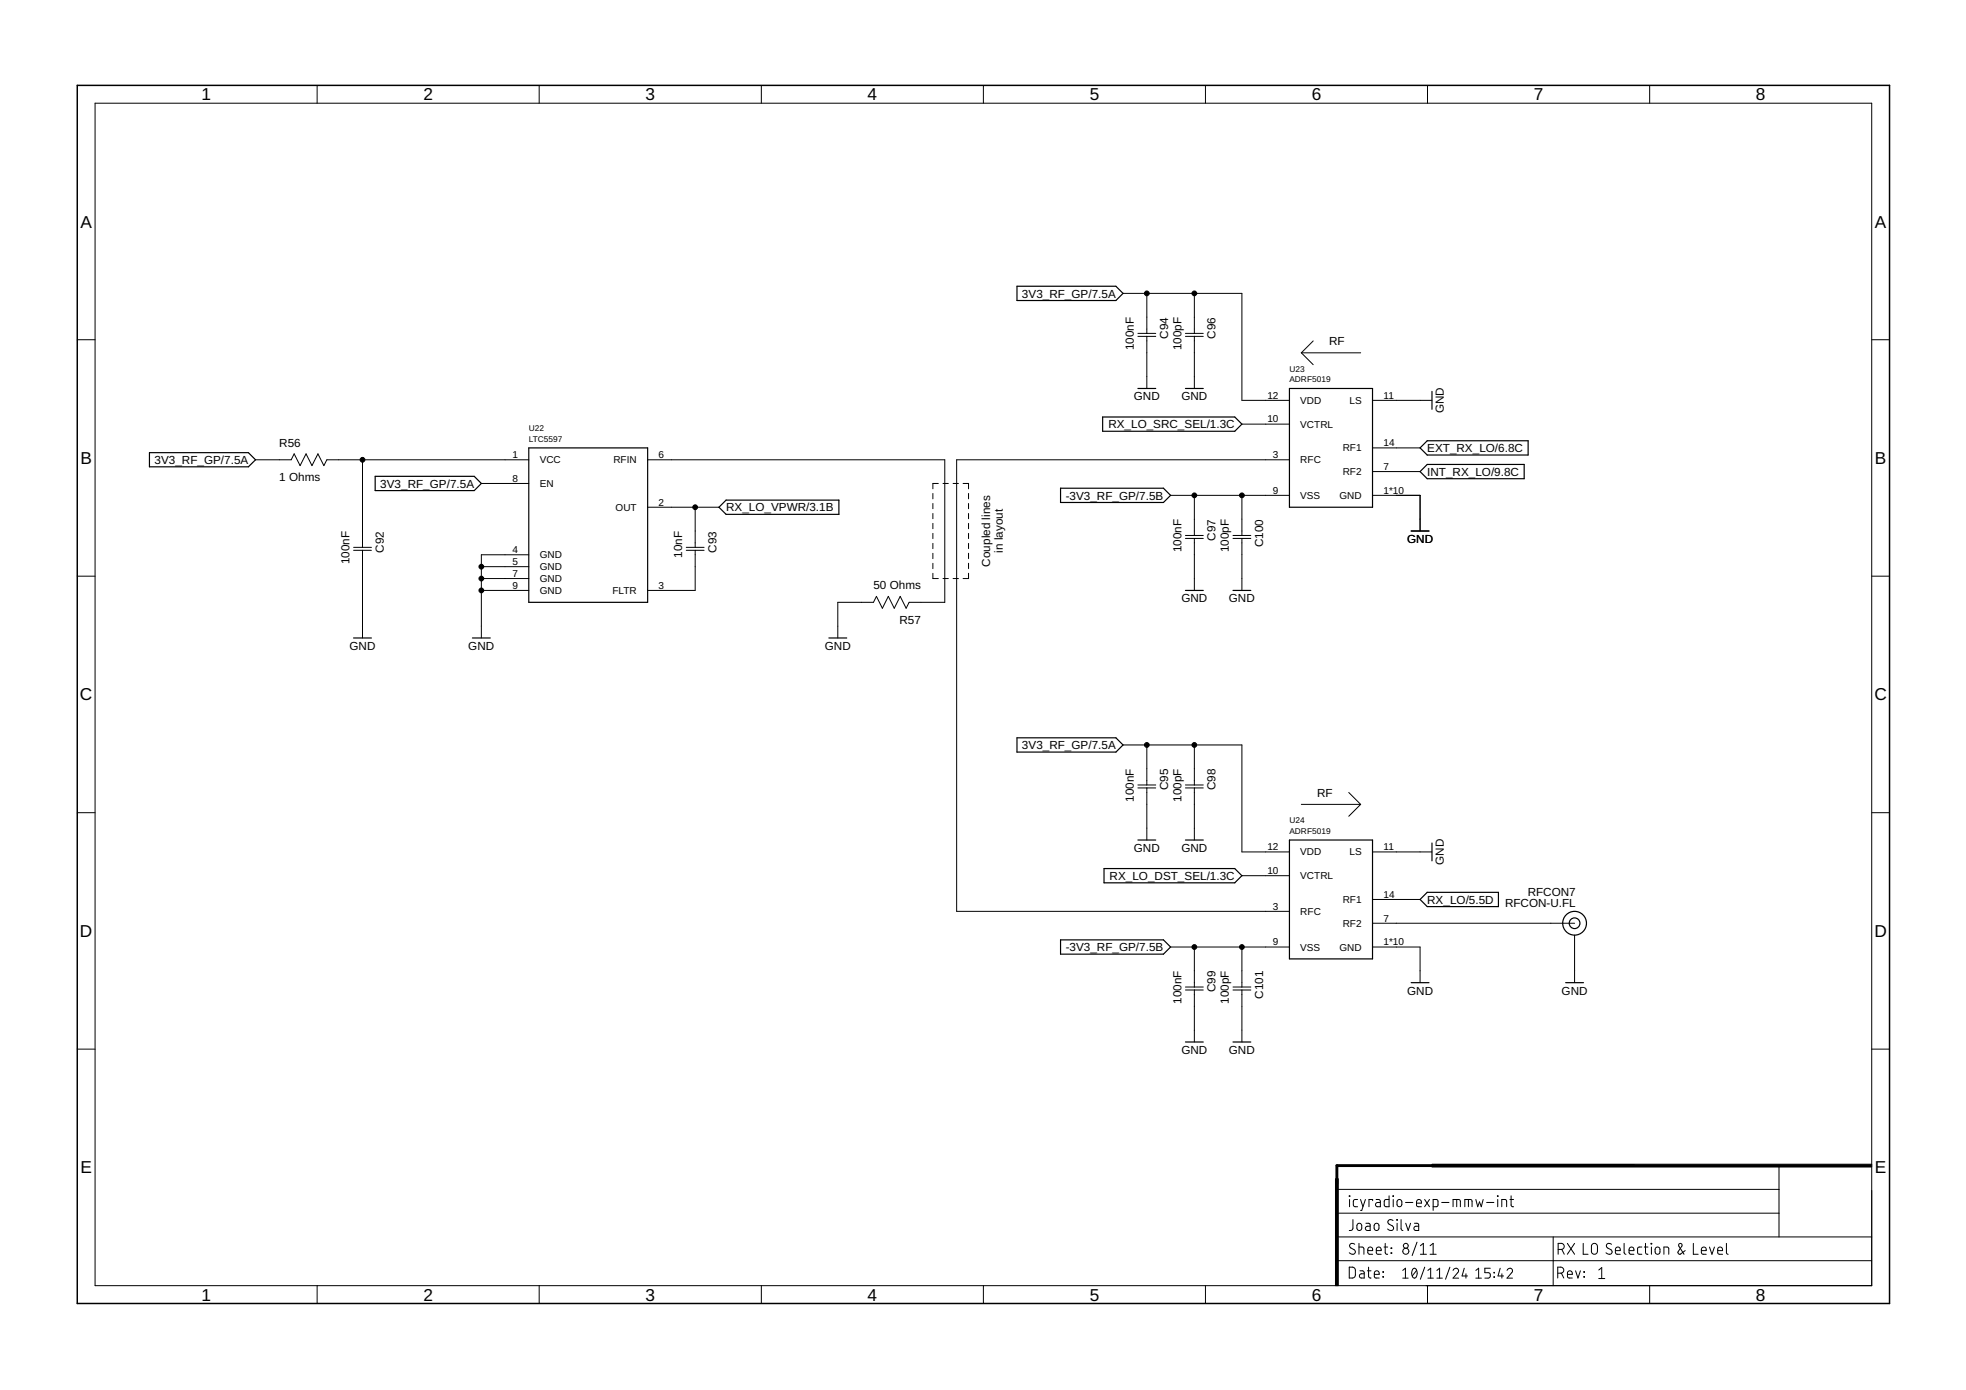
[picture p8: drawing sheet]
<svg xmlns="http://www.w3.org/2000/svg" width="420mm" height="297mm" viewBox="0 0 420 297" stroke-linecap="round" stroke-linejoin="round" font-family="sans-serif">
<g fill="none" stroke="#000" stroke-width=".21">
<path d="M67.8 18.2v3.9M115.2 18.2v3.9M162.7 18.2v3.9M210.2 18.2v3.9M257.6 18.2v3.9M305.1 18.2v3.9M352.6 18.2v3.9M20.3 22.1h379.7v252.6h-379.7zM16.5 72.6h3.8M240 62.7h25.4v22.9h10.2M243.2 71.2h3.8M243.2 71.9h3.8"/>
<path d="M245.1 62.7v8.5M245.1 71.9v11.1M253.3 71.2h3.9M253.3 71.9h3.9M255.2 62.7v8.5M255.2 71.9v11.1M278.1 75.4h12.7M278.1 75.4l2.5 2.5M280.6 72.9l-2.5 2.5M400 72.6h3.8M54.6 98.3h7.6l.7-1.3 1.2 2.5 1.3-2.5 1.3 2.5 1.2-2.5 1.3 2.5 .6-1.2h43.2M77.5 98.3v18.7"/>
<path d="M138.4 98.3h63.5v30.4h-7.6l-.6 1.3-1.3-2.6-1.3 2.6-1.3-2.6-1.2 2.6-1.3-2.6-.6 1.3h-7.7v7.6M265.4 90.6h10.2M275.6 98.3h-71.2v96.5h71.2M293.3 85.6h12.7M293.3 95.7h10.2M75.6 117h3.8M75.6 117.6h3.8M77.5 117.6v18.7M102.9 103.3h10.1M113 118.6h-10.1v17.7M138.4 108.4h15.2M146.7 117h3.8"/>
<path d="M146.7 117.6h3.8M148.6 117.6v8.6h-10.2M148.6 108.4v8.6M199.4 105.5v1.1M199.4 107.6v1.1M199.4 109.7v1.1M199.4 111.8v1.2M199.4 114v1.1M199.4 116.1v1.1M199.4 118.2v1.2M200.5 103.3h-1.1v1.2M201.5 103.3h1.2"/>
<path d="M203.7 103.3h1.1M205.8 103.3h1.2v1.2M207 105.5v1.1M207 107.6v1.1M207 109.7v1.1M207 111.8v1.2M207 114v1.1M207 116.1v1.1M207 118.2v1.2M250.2 105.9h25.4M253.3 114.4h3.9M253.3 115.1h3.9"/>
<path d="M255.2 105.9v8.5M255.2 115.1v11.1M263.5 114.4h3.8M263.5 115.1h3.8M265.4 105.9v8.5M265.4 115.1v11.1M293.3 105.9h10.2v7.6M293.3 100.8h10.2M16.5 123.1h3.8M102.9 123.6h10.1M102.9 121.1h10.1M102.9 126.2h10.1"/>
<path d="M199.4 122.5v1.1h1.1M199.4 120.4v1.1M201.5 123.6h1.2M203.7 123.6h1.1M207 120.4v1.1M207 122.5v1.1h-1.2M400 123.1h3.8M240 159.2h25.4v22.9h10.2M245.1 159.2v8.5M255.2 159.2v8.5M16.5 173.7h3.8M243.2 167.7h3.8"/>
<path d="M243.2 168.4h3.8M245.1 168.4v11.1M253.3 167.7h3.9M253.3 168.4h3.9M255.2 168.4v11.1M278.1 171.9h12.7M288.2 169.4l2.6 2.5M290.8 171.9l-2.6 2.5M400 173.7h3.8M265.4 187.1h10.2M293.3 182.1h12.7M293.3 197.3h43.2"/>
<path d="M293.3 192.2h10.2M336.5 199.8v10.2M250.2 202.4h25.4M253.3 210.9h3.9M253.3 211.6h3.9M255.2 202.4v8.5M255.2 211.6v11.1M263.5 210.9h3.8M263.5 211.6h3.8M265.4 202.4v8.5M265.4 211.6v11.1M293.3 202.4h10.2v7.6"/>
<path d="M16.5 224.2h3.8M400 224.2h3.8M285.7 254.2h94.5M285.7 259.2h94.5M288.4 255.5l.1 .2zM288.4 256.3v1.6M290.1 256.3h-.6l-.3 .4 .1 1.1 .8 .1M290.8 256.3l.5 1.6M291.8 256.3l-.8 2.4h-.2M293.3 256.6v-.3h-.7v1.6M294.1 256.3h.6l.3 .4v1.2h-.6a.46 .46 0 0 1-.4-.5 .46 .46 0 0 1 .4-.4h.6M296.9 255.5v2.4h-.8l-.3-.4 .1-.9 .2-.3h.8"/>
<path d="M297.7 255.5l.1 .2zM297.8 256.3v1.6M298.8 256.4l.4-.1a.92 .92 0 0 1 .1 1.5l-.3 .1a.92 .92 0 0 1-.2-1.5zM300.4 257h1.5M302.7 257.1h1.1a.55 .55 0 0 0-.4-.8 .55 .55 0 0 0-.7 .5l.1 1 1 .1M304.5 256.3l1 1.6M305.5 256.3l-1 1.6M306.3 257.9h.8l.2-.3v-1l-.2-.3h-.8v2.4M308.1 257h1.6M310.5 257.9v-1.6l1.5 .1 .1 1.5M311.3 256.3v1.6M313.1 257.9v-1.6l1.4 .1 .1 1.5"/>
<path d="M313.8 256.3v1.6M315.4 256.3l.4 1.6 .4-1.1 .4 1.1 .4-1.6M317.7 257h1.6M320 255.5l.1 .2zM320.1 256.3v1.6M321 257.9v-1.6l.9 .1 .1 1.5M322.7 256.3h.8M322.9 255.5l.1 2.1 .5 .3M380.2 249.1v15.2M67.8 274.7v3.9M115.2 274.7v3.9M162.7 274.7v3.9"/>
<path d="M210.2 274.7v3.9M257.6 274.7v3.9M285.7 269.4h114.3M285.7 264.3h114.3M288.4 270.8h.8l.4 .4v1.5l-.4 .4h-.8zM289.1 260.6v2l-.2 .3-.5 .1M289.5 265.9a.58 .58 0 0 0-.9-.1 .58 .58 0 0 0 .1 .9l.7 .4a.58 .58 0 0 1 .1 .8 .58 .58 0 0 1-.9 0l-.2-.2M290.2 261.5l.4-.1a.92 .92 0 0 1 .2 1.5l-.4 .1a.92 .92 0 0 1-.2-1.5zM290.4 266.5l1 .1 .1 1.4M290.4 265.7v2.3M290.6 271.6h.7l.2 .3v1.2h-.5a.46 .46 0 0 1-.5-.4 .46 .46 0 0 1 .5-.5h.5M291.9 261.4h.7l.2 .2v1.4h-.6a.46 .46 0 0 1-.4-.5 .46 .46 0 0 1 .4-.5h.6"/>
<path d="M292.2 271.6h.8M292.3 267.3h1a.54 .54 0 0 0-.3-.8 .54 .54 0 0 0-.7 .5l.1 .9 .9 .1M292.5 270.8v1.9l.1 .3 .4 .1M293.7 272.3h1a.54 .54 0 0 0-.3-.7 .54 .54 0 0 0-.7 .5l.1 .9 .9 .1M293.8 261.6l.5-.2a.92 .92 0 0 1 .1 1.5l-.3 .1-.3-.2-.1-.4zM294.1 267.3h1.1a.54 .54 0 0 0-.4-.8 .54 .54 0 0 0-.7 .5l.1 .9 1 .1M295.6 272.8l.1 .1zM295.6 271.8l.1 .1zM295.8 266.5h.8M296 265.7l.1 2.1 .5 .2M297.3 266.7l.1 .1zM297.3 267.7l.1 .1z"/>
<path d="M297.7 260.8a.58 .58 0 0 0-.9-.1 .58 .58 0 0 0 .1 .9l.7 .4a.59 .59 0 0 1 0 .9 .59 .59 0 0 1-.8-.1l-.3-.2M298.5 260.6l.1 .2zM298.6 261.4v1.6M299.4 260.6v2l.2 .2 .2 .2M299.8 273.1h1.1M299.8 271.5l.6-.5v2.1M300.4 261.4l.5 1.6 .6-1.6M302 271.2l.1-.1a.88 .88 0 0 1 .8 1.2l-.1 .3a.51 .51 0 0 1-.5 .5 .51 .51 0 0 1-.5-.5l-.1-.8zM302.3 261.4h.7l.2 .2v1.4h-.6a.46 .46 0 0 1-.4-.5 .46 .46 0 0 1 .4-.5h.6M302.7 271.5l-.9 1.2M302.8 265.5l-1 2.8M303.6 268h1.2"/>
<path d="M303.6 266.2l.6-.5v2.3M304.5 270.8l-.9 2.6M305.1 274.7v3.9M305.2 273.1h1.1M305.2 271.5l.6-.5v2.1M305.6 268h1.3M305.6 266.2l.7-.5v2.3M307.1 273.1h1.2M307.1 271.5l.6-.5v2.1M309.9 270.8l-1 2.6M310.5 271.5a.58 .58 0 0 1 .9-.5 .58 .58 0 0 1 .1 1l-1 1.1h1.2M312.9 271l-.4 1.7h1.1"/>
<path d="M313.3 272.2v.9M315.4 273.1h1.2M315.4 271.5l.6-.5v2.1M318.5 271h-1.2v1h.7a.59 .59 0 0 1 .5 .6 .59 .59 0 0 1-.5 .5h-.7M319.3 271.9l.1 .1zM319.3 272.8l.1 .2zM320.6 271l-.5 1.7h1.2M321 272.2v.9M322.1 271.5a.58 .58 0 0 1 .8-.5 .58 .58 0 0 1 .2 1l-1 1.1h1.1M331.9 264.3v10.4M332.9 272.1h.6a.65 .65 0 0 0 .7-.7 .65 .65 0 0 0-.7-.6h-.6v2.3M333 267h.7a.65 .65 0 0 0 .6-.6 .65 .65 0 0 0-.6-.7h-.7v2.3"/>
<path d="M333.7 272.1l.5 1M333.8 267l.5 1M335 265.7l1.5 2.3M335 272.3h1a.54 .54 0 0 0-.3-.7 .54 .54 0 0 0-.7 .5l.1 .9 .9 .1M336.5 265.7l-1.5 2.3M336.7 271.6l.5 1.5 .6-1.5M338.3 265.7v2.3h1.1M338.5 271.8l.1 .1zM338.5 272.8l.1 .1zM340.2 266a.65 .65 0 0 1 .7-.3 .65 .65 0 0 1 .5 .7v1a.65 .65 0 0 1-.6 .6 .65 .65 0 0 1-.7-.6zM341.7 271.4l.6-.5v2.3M341.7 273.2h1.3"/>
<path d="M344.4 265.9a.58 .58 0 0 0-.9-.1 .58 .58 0 0 0 .1 .9l.7 .4a.59 .59 0 0 1 0 .8 .59 .59 0 0 1-.8 0l-.3-.2M345.2 267.3h1.1a.54 .54 0 0 0-.4-.8 .54 .54 0 0 0-.7 .5l.2 .9 .9 .1M347.1 265.7v2l.1 .2 .3 .1M348.1 267.3h1.1a.54 .54 0 0 0-.4-.8 .54 .54 0 0 0-.7 .5l.2 .9 .9 .1M350.9 266.5h-.7l-.2 .4 .1 1 .8 .1M351.4 266.5h.8M351.7 265.7v2l.1 .2 .4 .1M352.6 274.7v3.9M352.8 265.7l.2 .1zM352.9 266.5v1.5M353.8 266.7l.5-.2a.92 .92 0 0 1 .2 1.5h-.3l-.4-.1-.1-.4zM355.6 268v-1.5l.9 .1 .1 1.4"/>
<path d="M360.2 267.3l-1 .7a.38 .38 0 0 1-.5-.1 .38 .38 0 0 1-.1-.4l.8-1.2a.38 .38 0 0 0-.3-.6 .38 .38 0 0 0-.3 .6l1.1 1.7M361.9 265.7v2.3h1M363.6 267.3h1a.54 .54 0 0 0-.3-.8 .54 .54 0 0 0-.7 .5l.1 .9 .9 .1M365.3 266.5l.6 1.5 .5-1.5M367.1 267.3h1a.54 .54 0 0 0-.3-.8 .54 .54 0 0 0-.7 .5l.1 .9 .9 .1M369 265.7v2.1l.3 .2"/>
<circle cx="300.4" cy="266.2" r=".52"/>
<circle cx="300.4" cy="267.4" r=".65"/>
</g>
<g fill="none" stroke="#000" stroke-width=".25">
<path d="M217.3 61.2h21.2l1.5 1.5-1.5 1.5h-21.2zM31.9 96.7h21.2l1.5 1.6-1.5 1.5h-21.2zM113 95.7h25.4v33h-25.4zM235.6 89.1h28.3l1.5 1.5-1.5 1.6h-28.3zM243.2 83h3.8M253.3 83h3.9M275.6 83h17.7v25.4h-17.7zM305 94.2h21.6v3h-21.6l-1.5-1.5zM306 83.7v3.8M80.2 101.8h21.1l1.6 1.5-1.6 1.5h-21.1zM153.6 108.4l1.6-1.5h24.1v3h-24.1zM226.7 104.3h21.9l1.6 1.6-1.6 1.5h-21.9z"/>
<path d="M301.6 113.5h3.8M303.5 100.8l1.5-1.5h20.7v3h-20.7zM75.6 136.3h3.8M101 136.3h3.8M177.1 136.3h3.9M253.3 126.2h3.9M263.5 126.2h3.8M217.3 157.7h21.2l1.5 1.5-1.5 1.5h-21.2zM243.2 179.5h3.8M253.3 179.5h3.9M275.6 179.5h17.7v25.4h-17.7zM235.9 185.6h28l1.5 1.5-1.5 1.6h-28z"/>
<path d="M303.5 192.2l1.5-1.5h15.2v3h-15.2zM306 180.1v3.9M226.7 200.9h21.9l1.6 1.5-1.6 1.5h-21.9zM301.6 210h3.8M334.6 210h3.8M253.3 222.7h3.9M263.5 222.7h3.8"/>
<circle cx="336.5" cy="197.3" r="2.54"/>
<circle cx="336.5" cy="197.3" r="1.14"/>
</g>
<path d="M16.5 18.2h387.3v260.4h-387.3z" fill="none" stroke="#000" stroke-width=".32"/>
<path d="M285.4 251.9h.6v22.8h-.6zM306 248.8h94v.6h-94z" fill="#000" stroke="#000" stroke-width=".21"/>
<path d="M349.2 249.1h-63.5v3.8" fill="none" stroke="#000" stroke-width=".61"/>
<g fill="#000" stroke="#000" stroke-width=".21">
<circle cx="245.1" cy="62.7" r=".51"/>
<circle cx="255.2" cy="62.7" r=".51"/>
<circle cx="77.5" cy="98.3" r=".51"/>
<circle cx="148.6" cy="108.4" r=".51"/>
<circle cx="255.2" cy="105.9" r=".51"/>
<circle cx="265.4" cy="105.9" r=".51"/>
<circle cx="102.9" cy="123.6" r=".51"/>
<circle cx="102.9" cy="126.2" r=".51"/>
<circle cx="102.9" cy="121.1" r=".51"/>
<circle cx="245.1" cy="159.2" r=".51"/>
<circle cx="255.2" cy="159.2" r=".51"/>
<circle cx="255.2" cy="202.4" r=".51"/>
<circle cx="265.4" cy="202.4" r=".51"/>
</g>
<g font-size="3.7">
<text x="43" y="21.4">1</text>
<text x="90.5" y="21.4">2</text>
<text x="138" y="21.4">3</text>
<text x="185.4" y="21.4">4</text>
<text x="232.9" y="21.4">5</text>
<text x="280.3" y="21.4">6</text>
<text x="327.8" y="21.4">7</text>
<text x="375.3" y="21.4">8</text>
<text x="17.2" y="48.6">A</text>
<text x="400.7" y="48.6">A</text>
<text x="17.2" y="99.2">B</text>
<text x="400.7" y="99.2">B</text>
<text x="17.1" y="149.7">C</text>
<text x="400.6" y="149.7">C</text>
<text x="17.1" y="200.2">D</text>
<text x="400.6" y="200.2">D</text>
<text x="17.2" y="250.8">E</text>
<text x="400.7" y="250.8">E</text>
<text x="43" y="277.9">1</text>
<text x="90.5" y="277.9">2</text>
<text x="138" y="277.9">3</text>
<text x="185.4" y="277.9">4</text>
<text x="232.9" y="277.9">5</text>
<text x="280.3" y="277.9">6</text>
<text x="327.8" y="277.9">7</text>
<text x="375.3" y="277.9">8</text>
</g>
<g font-size="2.5">
<text x="218.4" y="63.6">3V3_RF_GP/7.5A</text>
<text x="242.3" y="74.9" transform="rotate(-90 242.3 74.9)">100nF</text>
<text x="249.6" y="72.4" transform="rotate(-90 249.6 72.4)">C94</text>
<text x="252.5" y="74.9" transform="rotate(-90 252.5 74.9)">100pF</text>
<text x="259.8" y="72.4" transform="rotate(-90 259.8 72.4)">C96</text>
<text x="284.1" y="73.7">RF</text>
<text x="242.3" y="85.5">GND</text>
<text x="252.5" y="85.5">GND</text>
<text x="308.6" y="88.3" transform="rotate(-90 308.6 88.3)">GND</text>
<text x="59.7" y="95.5">R56</text>
<text x="236.9" y="91.5">RX_LO_SRC_SEL/1.3C</text>
<text x="33" y="99.1">3V3_RF_GP/7.5A</text>
<text x="305" y="96.6">EXT_RX_LO/6.8C</text>
<text x="305" y="101.7">INT_RX_LO/9.8C</text>
<text x="59.7" y="102.8">1 Ohms</text>
<text x="81.3" y="104.2">3V3_RF_GP/7.5A</text>
<text x="227.7" y="106.8">-3V3_RF_GP/7.5B</text>
<text x="155.2" y="109.3">RX_LO_VPWR/3.1B</text>
<text x="82" y="118.1" transform="rotate(-90 82 118.1)">C92</text>
<text x="145.8" y="119.2" transform="rotate(-90 145.8 119.2)">10nF</text>
<text x="153.1" y="118.1" transform="rotate(-90 153.1 118.1)">C93</text>
<text x="214.3" y="118.1" transform="rotate(-90 214.3 118.1)">in layout</text>
<text x="252.5" y="118.1" transform="rotate(-90 252.5 118.1)">100nF</text>
<text x="259.8" y="115.5" transform="rotate(-90 259.8 115.5)">C97</text>
<text x="262.6" y="118.1" transform="rotate(-90 262.6 118.1)">100pF</text>
<text x="269.9" y="116.9" transform="rotate(-90 269.9 116.9)">C100</text>
<text x="300.7" y="116">GND</text>
<text x="74.7" y="120.6" transform="rotate(-90 74.7 120.6)">100nF</text>
<text x="186.7" y="126">50 Ohms</text>
<text x="211.6" y="121.1" transform="rotate(-90 211.6 121.1)">Coupled lines</text>
<text x="252.5" y="128.7">GND</text>
<text x="262.6" y="128.7">GND</text>
<text x="192.2" y="133.3">R57</text>
<text x="74.7" y="138.9">GND</text>
<text x="100.1" y="138.9">GND</text>
<text x="176.3" y="138.9">GND</text>
<text x="218.4" y="160.1">3V3_RF_GP/7.5A</text>
<text x="242.3" y="171.4" transform="rotate(-90 242.3 171.4)">100nF</text>
<text x="249.6" y="168.9" transform="rotate(-90 249.6 168.9)">C95</text>
<text x="252.5" y="171.4" transform="rotate(-90 252.5 171.4)">100pF</text>
<text x="259.8" y="168.9" transform="rotate(-90 259.8 168.9)">C98</text>
<text x="281.5" y="170.2">RF</text>
<text x="242.3" y="182.1">GND</text>
<text x="252.5" y="182.1">GND</text>
<text x="308.6" y="184.8" transform="rotate(-90 308.6 184.8)">GND</text>
<text x="237.1" y="188">RX_LO_DST_SEL/1.3C</text>
<text x="326.5" y="191.4">RFCON7</text>
<text x="305" y="193.1">RX_LO/5.5D</text>
<text x="321.7" y="193.7">RFCON-U.FL</text>
<text x="227.7" y="203.3">-3V3_RF_GP/7.5B</text>
<text x="252.5" y="214.6" transform="rotate(-90 252.5 214.6)">100nF</text>
<text x="259.8" y="212" transform="rotate(-90 259.8 212)">C99</text>
<text x="262.6" y="214.6" transform="rotate(-90 262.6 214.6)">100pF</text>
<text x="269.9" y="213.4" transform="rotate(-90 269.9 213.4)">C101</text>
<text x="300.7" y="212.5">GND</text>
<text x="333.7" y="212.5">GND</text>
<text x="252.5" y="225.2">GND</text>
<text x="262.6" y="225.2">GND</text>
</g>
<g font-size="2.1">
<text x="270.9" y="85.2">12</text>
<text x="277.9" y="86.3">VDD</text>
<text x="288.4" y="86.3">LS</text>
<text x="295.7" y="85.2">11</text>
<text x="270.9" y="90.3">10</text>
<text x="277.9" y="91.4">VCTRL</text>
<text x="295.7" y="95.4">14</text>
<text x="109.5" y="97.9">1</text>
<text x="115.4" y="99">VCC</text>
<text x="131.1" y="99">RFIN</text>
<text x="140.8" y="97.9">6</text>
<text x="272" y="97.9">3</text>
<text x="277.9" y="99">RFC</text>
<text x="287" y="101.5">RF2</text>
<text x="287" y="96.5">RF1</text>
<text x="295.7" y="100.4">7</text>
<text x="109.5" y="103">8</text>
<text x="115.4" y="104.1">EN</text>
<text x="272" y="105.5">9</text>
<text x="277.9" y="106.6">VSS</text>
<text x="286.2" y="106.6">GND</text>
<text x="295.7" y="105.5">1*10</text>
<text x="131.5" y="109.2">OUT</text>
<text x="140.8" y="108">2</text>
<text x="109.5" y="118.2">4</text>
<text x="115.4" y="119.3">GND</text>
<text x="109.5" y="120.7">5</text>
<text x="109.5" y="123.3">7</text>
<text x="109.5" y="125.8">9</text>
<text x="115.4" y="121.9">GND</text>
<text x="115.4" y="124.4">GND</text>
<text x="140.8" y="125.8">3</text>
<text x="115.4" y="126.9">GND</text>
<text x="130.9" y="126.9">FLTR</text>
<text x="270.9" y="181.7">12</text>
<text x="277.9" y="182.8">VDD</text>
<text x="288.4" y="182.8">LS</text>
<text x="295.7" y="181.7">11</text>
<text x="270.9" y="186.8">10</text>
<text x="277.9" y="187.9">VCTRL</text>
<text x="295.7" y="191.9">14</text>
<text x="272" y="194.4">3</text>
<text x="277.9" y="195.5">RFC</text>
<text x="287" y="193">RF1</text>
<text x="295.7" y="196.9">7</text>
<text x="272" y="202">9</text>
<text x="277.9" y="203.1">VSS</text>
<text x="286.2" y="203.1">GND</text>
<text x="287" y="198">RF2</text>
<text x="295.7" y="202">1*10</text>
</g>
<g font-size="1.8">
<text x="275.6" y="81.7">ADRF5019</text>
<text x="275.6" y="79.5">U23</text>
<text x="113" y="94.4">LTC5597</text>
<text x="113" y="92.2">U22</text>
<text x="275.6" y="178.2">ADRF5019</text>
<text x="275.6" y="176">U24</text>
</g>
</svg>
